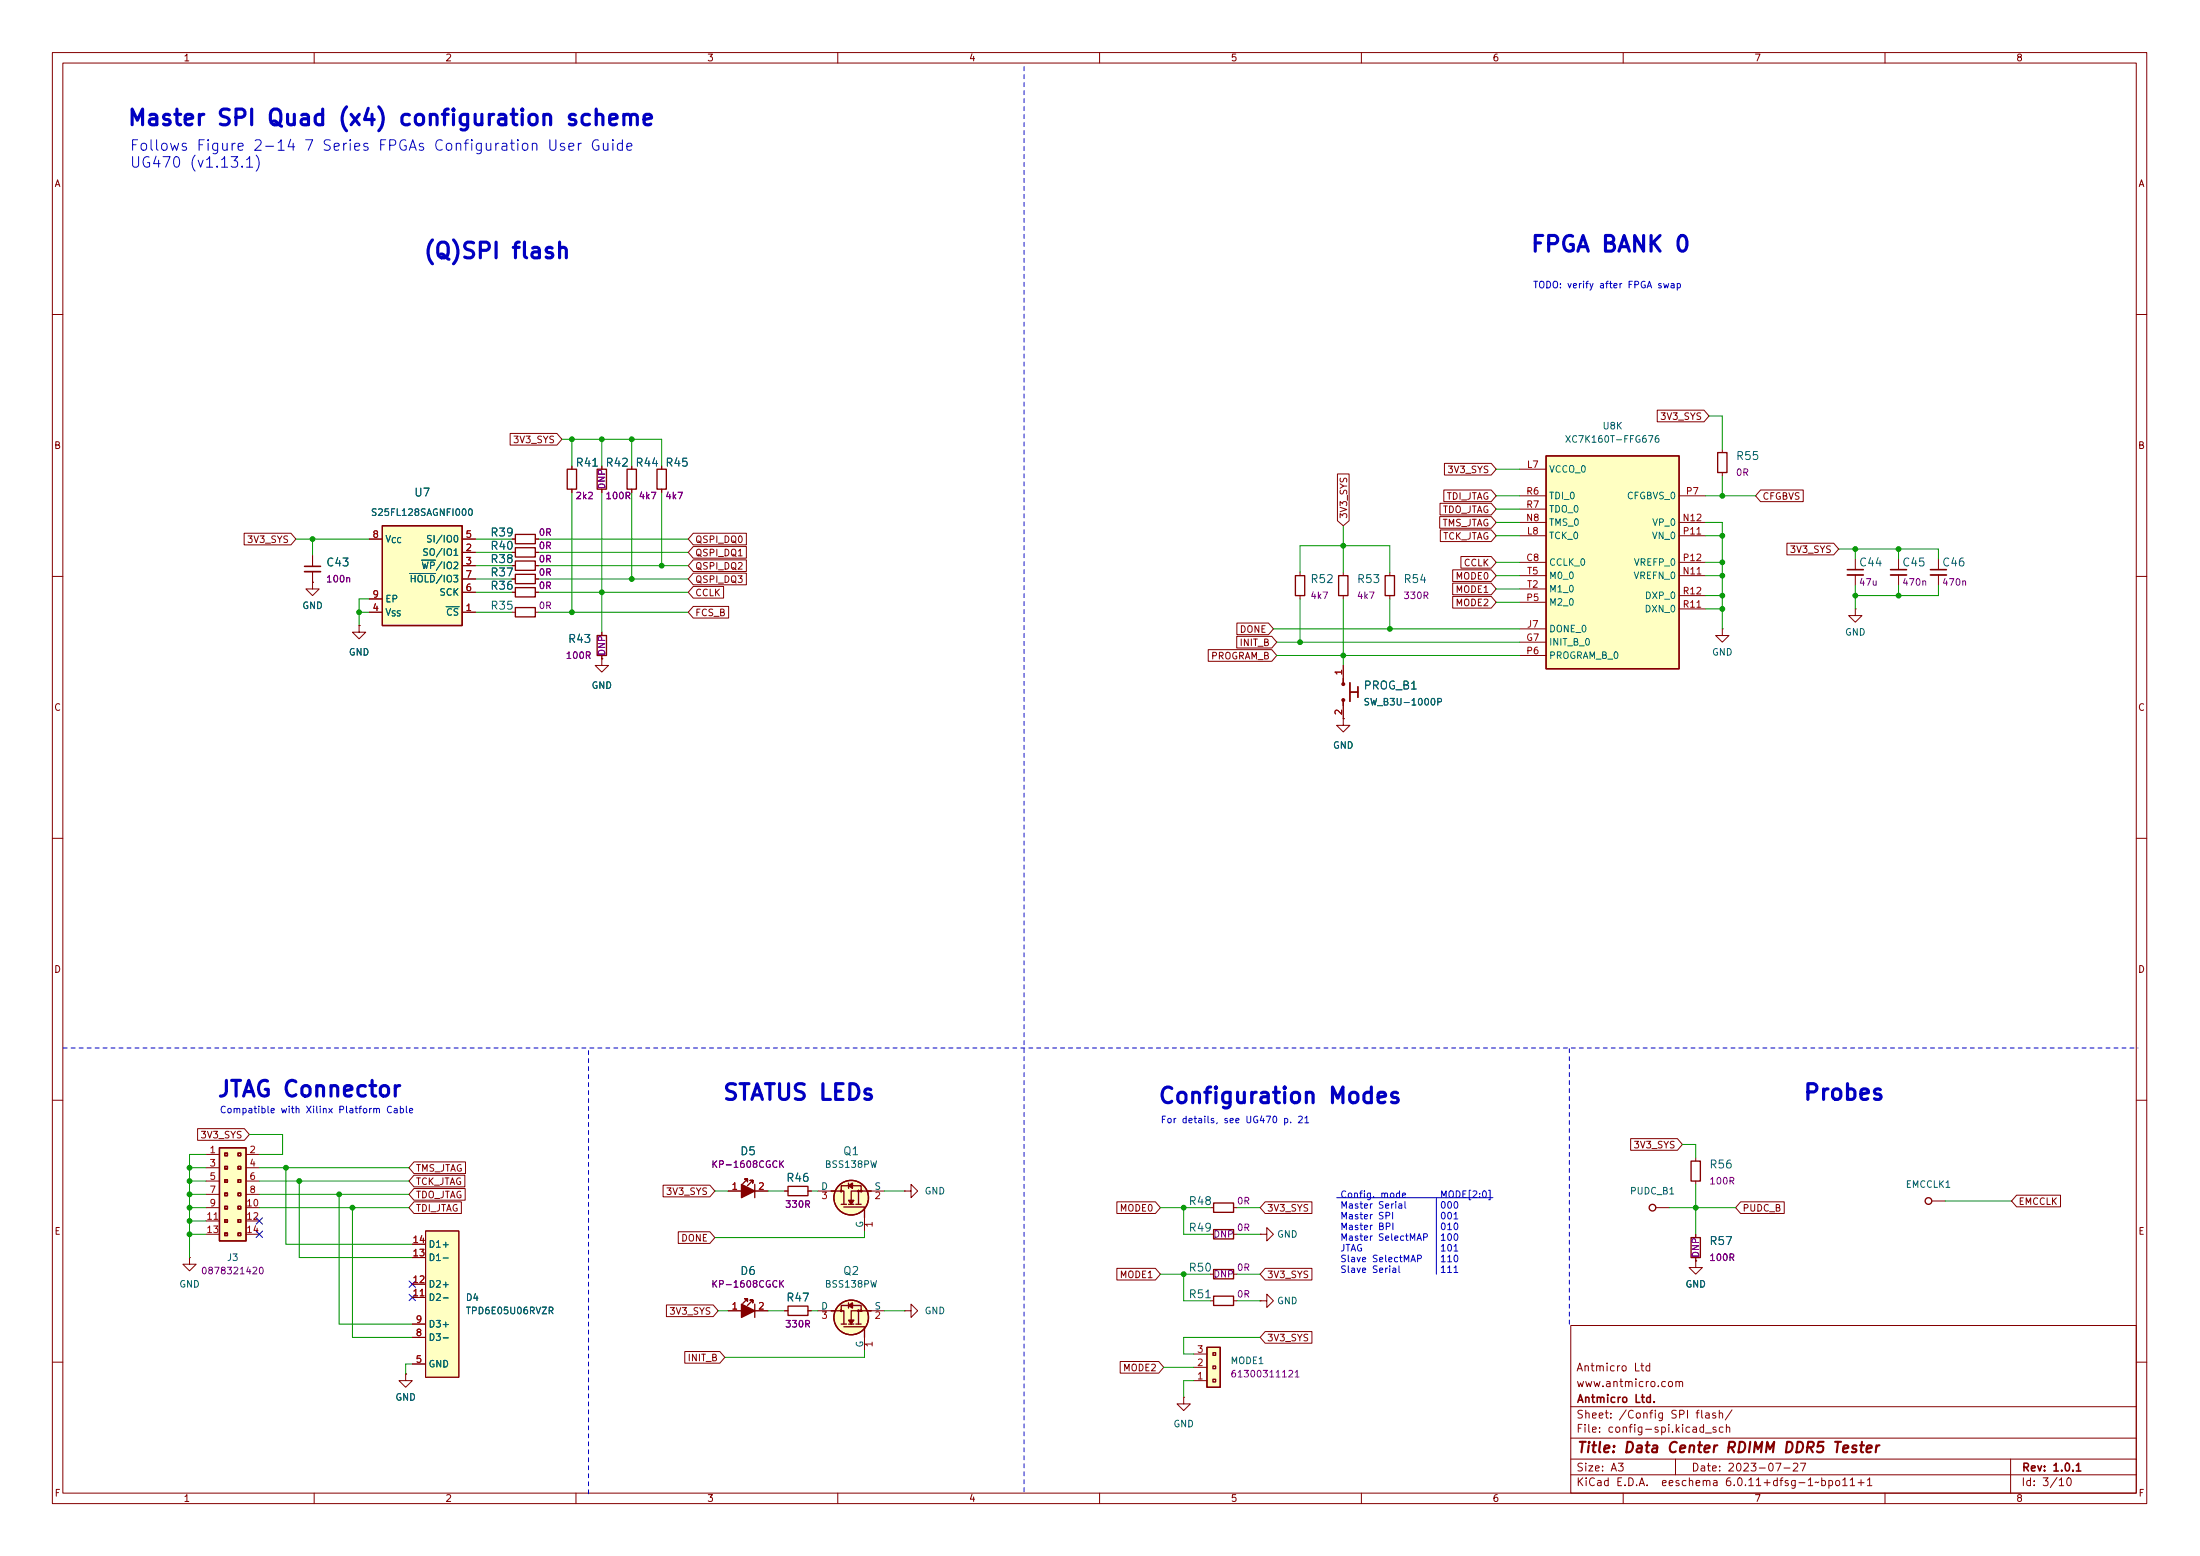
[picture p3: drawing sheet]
<svg xmlns="http://www.w3.org/2000/svg" width="420mm" height="297mm" viewBox="0 0 420 297" stroke-linecap="round" stroke-linejoin="round" font-family="sans-serif">
<g fill="none" stroke="#840000" stroke-width=".19">
<path d="M10 10h400v277h-400zM12 12h396v273h-396zM60 10v2M110 10v2M160 10v2M210 10v2M260 10v2M310 10v2M360 10v2M10 60h2M316.5 78.3h8.9l1 1.1-1 1.1h-8.9zM408 60h2"/>
<path d="M97.4 82.7h9l.9 1.2-.9 1.1h-9zM109.2 88.9v.7M109.2 93.4v.6M114.9 88.9v.7M114.9 93.4v.6M120.6 88.9v.7M120.6 93.4v.6M126.4 88.9v.7M126.4 93.4v.6M255.4 90.5h2.3v8.9l-1.2 1-1.1-1zM275 98.6h9.8l.9 1.1-.9 1.1h-9.8zM275 96.1h9.8l.9 1.1-.9 1.1h-9.8z"/>
<path d="M275.7 93.5h9.1l.9 1.2-.9 1.1h-9.1zM275.9 88.5h8.9l.9 1.1-.9 1.1h-8.9zM290.2 89.6h5.1M290.2 99.7h5.1M290.2 94.7h5.1M290.2 97.2h5.1M320.7 99.7h5.1M320.7 94.7h5.1M328.9 85.8v.6M328.9 90.2v.6M336.2 93.5h8.2v2.3h-8.2l-.9-1.1zM10 110h2"/>
<path d="M46.6 101.8h9l.9 1.1-.9 1.1h-9zM59.7 111.2v1.2h1.3l-1.3 1.3-1.3-1.3h1.3M59.7 111.2h.1M59.7 106.1v2M59.7 109.1v2.1M68.6 119.4v1.3h1.2l-1.2 1.3-1.3-1.3h1.3M68.6 119.4h.1M70.5 102.9h2.5M70.5 116.9h2.5M70.5 114.3h2.5M88.3 102.9h2.5M88.3 108h2.5"/>
<path d="M88.3 105.4h2.5M88.3 116.9h2.5M88.3 113.1h2.5M88.3 110.5h2.5M97.8 102.9h.6M97.8 108h.6M97.8 105.4h.6M97.8 116.9h.6M97.8 113.1h.6M97.8 110.5h.6M102.2 102.9h.7M102.2 108h.7"/>
<path d="M102.2 105.4h.7M102.2 116.9h.7M102.2 113.1h.7M102.2 110.5h.7M132.4 101.8h10.1v2.2h-10.1l-1-1.1zM132.4 109.4h10.1v2.2h-10.1l-1-1.1zM132.4 112h5.8v2.2h-5.8l-1-1.1zM132.4 104.3h10.1v2.3h-10.1l-1-1.2zM132.4 106.9h10.1v2.2h-10.1l-1-1.1zM132.4 115.8h6.8v2.2h-6.8l-1-1.1zM236.2 118.9h6.1l.9 1.2-.9 1.1h-6.1zM248.3 109.3v.6"/>
<path d="M248.3 113.7v.6M256.5 109.3v.6M256.5 113.7v.6M265.4 109.3v.6M265.4 113.7v.6M275.1 101.2h9.7l.9 1.1-.9 1.1h-9.7zM277.4 113.9h7.4l.9 1.1-.9 1.1h-7.4zM277.4 111.3h7.4l.9 1.1-.9 1.1h-7.4zM277.4 108.8h7.4l.9 1.1-.9 1.1h-7.4zM279 106.2h5.8l.9 1.2-.9 1.1h-5.8zM290.2 107.4h5.1M290.2 102.3h5.1"/>
<path d="M290.2 109.9h5.1M290.2 115h5.1M290.2 112.4h5.1M320.7 107.4h5.1M320.7 102.3h5.1M320.7 109.9h5.1M320.7 116.2h5.1M320.7 113.7h5.1M341.3 103.7h8.9l1 1.1-1 1.1h-8.9zM354.3 116.2v1.3h1.3l-1.3 1.3-1.2-1.3h1.2M354.3 116.2h.1M354.3 106.7v2"/>
<path d="M354.3 109.8v2M362.6 106.7v2M362.6 109.8v2M370.2 106.7v2M370.2 109.8v2M408 110h2M114.9 125.8v1.2h1.3l-1.3 1.3-1.2-1.3h1.2M114.9 125.8h.1M114.9 120.7v.6M114.9 125.1v.7M230.7 124h12.2l.9 1.1-.9 1.1h-12.2zM236.2 121.5h6.7l.9 1.1-.9 1.1h-6.7z"/>
<path d="M256.5 137.2v1.3h1.3l-1.3 1.2-1.2-1.2h1.2M256.5 137.2h.1M256.5 127v2.6M256.5 134.7v2.5M290.2 122.6h5.1M290.2 120.1h5.1M290.2 125.1h5.1M328.9 120.1v1.2h-1.2l1.2 1.3 1.3-1.3h-1.3M328.9 120.1h.1M10 160h2M408 160h2M10 210h2"/>
<path d="M37.7 215.5h9l.9 1.1-.9 1.1h-9zM311.4 217.4h9l.9 1.1-.9 1.1h-9zM408 210h2M39.4 220.4h2.5M39.4 230.5h2.5M39.4 233.1h2.5M39.4 235.6h2.5M39.4 222.9h2.5M39.4 225.5h2.5M39.4 228h2.5M47 220.4h2.5M47 230.5h2.5"/>
<path d="M47 233.1h2.5M47 235.6h2.5M47 222.9h2.5M47 225.5h2.5M47 228h2.5M78.7 237.5h2.6M79.1 229.4h9v2.3h-9l-1-1.2zM79.1 226.9h9.7v2.2h-9.7l-1-1.1zM79.1 224.4h9.7v2.2h-9.7l-1-1.1zM79.1 221.8h9.8v2.2h-9.8l-1-1.1zM81.3 235h6.3v27.9h-6.3zM126.6 226.3h9l.9 1.1-.9 1.1h-9z"/>
<path d="M129.5 235.1h6.1l.9 1.2-.9 1.1h-6.1zM139.1 227.4h2.5M144.1 227.4h2.6M149.9 227.4h.6M154.3 227.4h.6M156.2 227.4h2.5M165.1 232.4v2.6M166.4 227.4h2.5M172.7 227.4h1.3v-1.3l1.3 1.3-1.3 1.2v-1.2M172.7 227.4h.1M213.3 229.4h7.4l.9 1.1-.9 1.2h-7.4zM231.1 230.5h.7"/>
<path d="M231.1 235.6h.7M235.6 230.5h.6M235.6 235.6h.6M240.7 235.6h1.2v-1.2l1.3 1.2-1.3 1.3v-1.3M240.7 235.6h.1M241.6 229.4h9v2.3h-9l-.9-1.2zM316.2 230.5h2.6M323.8 221v.7M323.8 225.5v.6M323.8 235.6v.7M332.4 229.4h8.4v2.3h-8.4l-.9-1.2zM368.9 229.3h2.6"/>
<path d="M385.1 228.2h8.4v2.2h-8.4l-.9-1.1zM36.2 240.1v1.2h1.3l-1.3 1.3-1.3-1.3h1.3M36.2 240.1h.1M78.7 247.7h2.6M78.7 245.1h2.6M78.7 240.1h2.6M78.7 255.3h2.6M78.7 252.8h2.6M127.3 249.1h8.9l1 1.1-1 1.1h-8.9zM130.8 258h6.7l.9 1.1-.9 1.1h-6.7zM139.1 250.2h2.5M144.1 250.2h2.6"/>
<path d="M149.9 250.2h.6M154.3 250.2h.6M156.2 250.2h2.5M165.1 255.3v2.5M166.4 250.2h2.5M172.7 250.2h1.3v-1.2l1.3 1.2-1.3 1.3v-1.3M172.7 250.2h.1M213.3 242.1h7.4l.9 1.1-.9 1.2h-7.4zM213.9 259.9h7.4l.9 1.1-.9 1.1h-7.4zM228 258.5h2.5M231.1 243.2h.7M231.1 248.3h.7"/>
<path d="M235.6 243.2h.6M235.6 248.3h.6M240.7 248.3h1.2v-1.2l1.3 1.2-1.3 1.3v-1.3M240.7 248.3h.1M241.6 254.2h9v2.2h-9l-.9-1.1zM241.6 242.1h9v2.3h-9l-.9-1.2zM300 253h108v32h-108zM323.8 240.7v1.3h1.3l-1.3 1.2-1.2-1.2h1.2M323.8 240.7h.1M323.8 240.1v.6M10 260h2M77.5 262.3v1.3h-1.3l1.3 1.2 1.2-1.2h-1.2"/>
<path d="M77.5 262.3h.1M78.7 260.4h2.6M226.1 266.7v1.3h1.2l-1.2 1.3-1.3-1.3h1.3M226.1 266.7h.1M228 263.6h2.5M228 261h2.5M300 278.5h108M300 274.5h108M300 268.5h108M305.5 273.3v.1M305.5 272.5v.1M307.6 270.6v.1"/>
<path d="M307.6 269.8v.1M309.9 260.8l.4-.1 .3 .3v.4l-.3 .3-.4-.1-.1-.2zM317.5 269.7v1.2l-.3 .3-.4-.1M317.5 269.8l-.4-.1-.3 .3 .1 .6h.6M318.8 263.8l.3-.1 .3 .3v.4l-.3 .3-.3-.1-.2-.2zM320 278.5v3M320.1 263.9l.2-.2 .3 .1 .1 .9M320.1 263.7v1M320.7 263.9l.2-.2 .4 .1 .1 .9M325.7 273.6h1.1M327.7 272.5l-.3-.1-.3 .2 .1 .2 .5 .2v.3h-.6M329.1 272.5l-.5-.1-.2 .3 .1 .6h.6"/>
<path d="M329.7 272.6l.2-.2 .4 .1v.9M329.7 271.9v1.5M330.8 269.1l-1.3 2M342.5 279.5l.6-.2 .2 .2 .1 .2-1 1.1h1M343.8 279.3h1.1l-.7 1.5M384 278.5v6.5M408 260h2M60 285v2M110 285v2M160 285v2M210 285v2M260 285v2"/>
<path d="M300 281.5h108M310 285v2M327.3 282.7h.6v.9M327.9 283h-.5a.29 .29 0 0 0-.2 .3 .29 .29 0 0 0 .2 .3l.5-.1M340.7 280.2h1.2M351.9 283.6h.9M353.4 282.5l.4-.4v1.5M353.4 283.6h.8M354.9 283h1.1M355.4 282.5v1.1M356.6 282.5l.5-.4v1.5M356.6 283.6h.9"/>
<path d="M360 285v2M394.9 282.2l.2-.1a.8 .8 0 0 1 .5 .8 .8 .8 0 0 1-.5 .7 1 1 0 0 1-.2-1.4z"/>
</g>
<path d="M58.2 108.1h3M352.8 108.7h3.1M361.1 108.7h3M368.7 108.7h3M396.5 280.8h.9" fill="none" stroke="#840000" stroke-width=".3"/>
<path d="M350.5 275.2h1.1M351 275.2l-.2 2" fill="none" stroke="#840000" stroke-width=".4"/>
<g fill="none" stroke="#840000" stroke-width=".25">
<path d="M108.3 89.6h1.8v3.8h-1.8zM114 89.6h1.8v3.8h-1.8zM119.8 89.6h1.7v3.8h-1.7zM125.5 89.6h1.8v3.8h-1.8zM295.3 87h25.4v40.7h-25.4zM328 86.4h1.8v3.8h-1.8zM73 100.4h15.3v19h-15.3zM98.4 102h3.8v1.8h-3.8zM98.4 107.1h3.8v1.8h-3.8zM98.4 104.6h3.8v1.7h-3.8zM98.4 116h3.8v1.8h-3.8zM98.4 109.6h3.8v1.8h-3.8z"/>
<path d="M98.4 112.2h3.8v1.8h-3.8zM247.4 109.9h1.8v3.8h-1.8zM255.7 109.9h1.7v3.8h-1.7zM264.5 109.9h1.8v3.8h-1.8zM114 121.3h1.8v3.8h-1.8zM256.5 129.6v.7M256.5 133.9v.8M257.8 130.3v3.6M257.8 132.1h1.5M259.3 131.1v2M41.9 219.1h5.1v17.8h-5.1zM42.9 235.4h.5v.5h-.5z"/>
<path d="M42.9 232.8h.5v.5h-.5zM42.9 230.3h.5v.5h-.5zM42.9 227.7h.5v.6h-.5zM42.9 225.2h.5v.5h-.5zM42.9 222.7h.5v.5h-.5zM42.9 220.1h.5v.5h-.5zM45.5 235.4h.5v.5h-.5zM45.5 232.8h.5v.5h-.5zM45.5 230.3h.5v.5h-.5zM45.5 227.7h.5v.6h-.5zM45.5 225.2h.5v.5h-.5zM45.5 222.7h.5v.5h-.5z"/>
<path d="M45.5 220.1h.5v.5h-.5zM142.7 225.1v.5v-.5h-.5h.5l-.8 .9M143.8 225.3v.5v-.5h-.5h.5l-1.1 1.1M144.1 226.1v2.5M150.5 226.5h3.8v1.8h-3.8zM158.7 227.4h2.5v2.5M160.7 227.5v-1.1h3.8v1.1M160.7 229.9h1M161.2 230.4h3.9v2M162.1 225.8v1.1M162.1 229.9h1M163.4 229.9h1.1"/>
<path d="M164 227.4v2.5M166.4 227.4h-3.8v2.5M231.8 234.7h3.8v1.8h-3.8zM231.8 229.7h3.8v1.7h-3.8zM323 236.3h1.7v3.8h-1.7zM323 221.7h1.7v3.8h-1.7zM142.7 247.9v.5v-.5h-.5h.5l-.8 .9M143.8 248.2v.5v-.5h-.5h.5l-1.1 1M144.1 249v2.5M150.5 249.3h3.8v1.8h-3.8zM158.7 250.2h2.5v2.6M160.7 250.4v-1.2h3.8v1.2"/>
<path d="M160.7 252.8h1M161.2 253.3h3.9v2M162.1 252.8h1M162.1 248.7v1M163.4 252.8h1.1M164 250.2v2.6M166.4 250.2h-3.8v2.6M230.5 257.2h2.5v7.6h-2.5zM231.6 258.2h.6v.5h-.6zM231.8 242.4h3.8v1.7h-3.8zM231.8 247.4h3.8v1.8h-3.8zM231.6 260.8h.6v.5h-.6z"/>
<path d="M231.6 263.3h.6v.5h-.6z"/>
<circle cx="160.7" cy="227.4" r=".13"/>
<circle cx="162.6" cy="228.6" r="3.3"/>
<circle cx="164" cy="227.4" r=".13"/>
<circle cx="164.5" cy="227.4" r=".13"/>
<circle cx="315.6" cy="230.5" r=".63"/>
<circle cx="368.3" cy="229.3" r=".63"/>
<circle cx="160.7" cy="250.2" r=".13"/>
<circle cx="162.6" cy="251.5" r="3.3"/>
<circle cx="164" cy="250.2" r=".13"/>
<circle cx="164.5" cy="250.2" r=".13"/>
</g>
<g fill="#840000" stroke="#840000" stroke-width=".25">
<path d="M141.6 249l2.5 1.2-2.5 1.3z"/>
<path d="M162.1 252h1l-.5 .8z"/>
<path d="M162.1 249.2l.7-.5v1z"/>
<path d="M141.6 226.1l2.5 1.3-2.5 1.2z"/>
<path d="M162.1 229.1h1l-.5 .8z"/>
<path d="M162.1 226.4l.7-.6v1.1z"/>
<circle cx="256.5" cy="130.6" r=".25"/>
<circle cx="256.5" cy="133.6" r=".25"/>
</g>
<g fill="none" stroke="#840084" stroke-width=".19">
<path d="M66.2 110.4l.2-.1h.3l.1 .8M367.2 111l.2-.1h.3l.1 .8M374.8 111l.2-.1h.3l.1 .8M148.9 221.6v1.3M149.1 222.1l.5 .8M149.6 221.6l-.7 .7M48.3 242l.5-.1 .2 .4-.7 .9h.7M49.7 242l.1-.1a.68 .68 0 0 1 .5 .6 .68 .68 0 0 1-.5 .7l-.3-.5zM148.9 244.5v1.2M149.1 245l.5 .7M149.6 244.5l-.7 .7M246.2 261.7l.4-.1 .3 .4-.8 .9h.8"/>
<path d="M247.4 262l.3-.4v1.3M247.4 262.9h.7"/>
</g>
<g fill="#ffffc2" stroke="#ffffc2" stroke-width=".19">
<path d="M164 252.8h.5z"/>
<path d="M163.4 252.8h.6z"/>
<path d="M162.6 252.8h.5z"/>
<path d="M162.1 252.8h.5z"/>
<path d="M160.7 252.8h1z"/>
<path d="M164 250.2v2.6z"/>
<path d="M162.1 248.7v1z"/>
<path d="M162.6 250.2h3.8l-3.8 2.6z"/>
<path d="M158.7 250.2h2.5v2.6z"/>
<path d="M160.7 249.2h3.8v1.2h-3.8z"/>
<path d="M41.9 219.1h5.1v17.8h-5.1z"/>
<path d="M42.9 235.4h.5v.5h-.5z"/>
<path d="M42.9 232.8h.5v.5h-.5z"/>
<path d="M42.9 230.3h.5v.5h-.5z"/>
<path d="M42.9 227.7h.5v.6h-.5z"/>
<path d="M42.9 225.2h.5v.5h-.5z"/>
<path d="M42.9 222.7h.5v.5h-.5z"/>
<path d="M42.9 220.1h.5v.5h-.5z"/>
<path d="M45.5 235.4h.5v.5h-.5z"/>
<path d="M45.5 232.8h.5v.5h-.5z"/>
<path d="M45.5 230.3h.5v.5h-.5z"/>
<path d="M45.5 227.7h.5v.6h-.5z"/>
<path d="M45.5 225.2h.5v.5h-.5z"/>
<path d="M45.5 222.7h.5v.5h-.5z"/>
<path d="M45.5 220.1h.5v.5h-.5z"/>
<path d="M81.3 235h6.3v27.9h-6.3z"/>
<path d="M73 100.4h15.3v19h-15.3z"/>
<path d="M295.3 87h25.4v40.7h-25.4z"/>
<path d="M230.5 257.2h2.5v7.6h-2.5z"/>
<path d="M256.5 129.6v.7z"/>
<path d="M257.8 130.3v3.6z"/>
<path d="M259.3 131.1v2z"/>
<path d="M257.8 132.1h1.5z"/>
<path d="M256.5 133.9v.8z"/>
<path d="M164 229.9h.5z"/>
<path d="M163.4 229.9h.6z"/>
<path d="M162.6 229.9h.5z"/>
<path d="M162.1 229.9h.5z"/>
<path d="M160.7 229.9h1z"/>
<path d="M164 227.4v2.5z"/>
<path d="M162.1 225.8v1.1z"/>
<path d="M162.6 227.4h3.8l-3.8 2.5z"/>
<path d="M158.7 227.4h2.5v2.5z"/>
<path d="M160.7 226.4h3.8v1.1h-3.8z"/>
<circle cx="162.6" cy="251.5" r="3.3"/>
<circle cx="164.5" cy="250.2" r=".13"/>
<circle cx="164" cy="250.2" r=".13"/>
<circle cx="160.7" cy="250.2" r=".13"/>
<circle cx="162.6" cy="228.6" r="3.3"/>
<circle cx="164.5" cy="227.4" r=".13"/>
<circle cx="164" cy="227.4" r=".13"/>
<circle cx="160.7" cy="227.4" r=".13"/>
</g>
<path d="M324.1 102h.7M324.1 115.9h.7M324.1 109.6h.7M40.9 232.8h.7M157.1 227.6h.7l-.4 .4 .4 .2v.5l-.2 .1-.5-.1M166.6 233.7h-1.3l.4 .4M167.3 227.7l.5-.1 .2 .3-.8 .9h.8M80.3 247.4h.7M157.1 250.4h.7l-.4 .5 .4 .1v.6l-.2 .1-.5-.1M166.6 256.6h-1.3l.4 .3M167.3 250.5l.5-.1 .2 .4-.8 .9h.8" fill="none" stroke="#a90000" stroke-width=".19"/>
<g fill="none" stroke="#006464" stroke-width=".19">
<path d="M89.6 97.3l.2-.2a.68 .68 0 0 1 .4 .7 .68 .68 0 0 1-.4 .6l-.3-.5zM314.8 83.2h.9l-.6 1.2M316.7 83.2h-.3a.85 .85 0 0 0 0 1.2l.4-.1v-.4l-.2-.3-.4 .1-.1 .2M78.2 109.5h2.7M85.2 115.8h2.5M86.7 105.1l.4-.3v1.2M86.7 106h.7M86.8 102.3l.2-.1a.68 .68 0 0 1 .5 .6 .68 .68 0 0 1-.5 .7l-.3-.5zM273.5 133.4l.1-.1a.68 .68 0 0 1 .5 .7 .68 .68 0 0 1-.5 .6 .85 .85 0 0 1-.1-1.2zM274.6 134l.6-.1 .1-.2-.1-.3-.6-.1v1.3M166.3 221.6l.3 1.3 .3-.9 .2 .9 .3-1.3M84.6 247.8h1"/>
<path d="M84.6 240.2h1M84.6 255.4h1M104.9 250.2l.6-.1 .1-.1-.1-.3-.6-.2v1.3M105.2 250.2l.4 .6M166.3 244.5l.3 1.2 .3-.9 .2 .9 .3-1.2"/>
</g>
<path d="M58.2 109.1h3M352.8 109.8h3.1M361.1 109.8h3M368.7 109.8h3" fill="none" stroke="#840000" stroke-width=".33"/>
<path d="M78.2 22l-.9-.2-.3 .2-.2 .4v.8l.2 .5 .3 .1 .9-.1M109.9 22l-.7-.2-.3 .2-.2 .2 .2 .5 1 .3 .1 .2-.1 .5-.3 .1-.9-.1M94.7 46.2v3M249.5 208.8a.74 .74 0 0 1 1.3 .1v1.6" fill="none" stroke="#0000c2" stroke-width=".6"/>
<g fill="none" stroke="#0000c2" stroke-width=".19">
<path d="M35.5 27.4l-.4-.1-.3 .3 .1 .3 .6 .2 .1 .2-.1 .3-.1 .1-.6-.1M45.5 28l.9-.2-.1-.4-.5-.1-.3 .3 .1 1 .2 .1 .5-.1M47.1 31.9h1.2M48.9 29.6a2.3 2.3 0 0 1 0 3.1M55.5 26.6l-.5 1.4h1.3M56 27.3v1.4M101.7 27.5a.5 .5 0 0 1 .8 .1v1.1M101.7 27.3v1.4M304.2 54.1l-.4 1.2-.2 .1M51.8 212l.6-.1-.1-.2-.3-.1-.2 .2v.6h.5M62.8 211.6l.7 .8M63.5 211.6l-.7 .8"/>
<path d="M71.9 211.8l.2-.2 .3 .1 .1 .7M231.8 213.6l-.3-.1-.2 .2 .1 .2 .4 .1v.3h-.5M232.5 214.3l-.2 .2M255.3 228.6h29.8M262.1 229.8l-.4 .2M262.1 231.9l-.4 .2M262.1 233.9l-.4 .2M262.1 235.9l-.4 .3M262.3 228.5v.1M268.3 229.4v1.1l.2 .2M271.9 236.2l.6-.1 .1-.2v-.3l-.7-.1v1.3M274.3 228.6v14.6"/>
<path d="M277.7 232.7h.7M277.7 238.8h.7M284.3 227.2h.3v1.8h-.3M267.2 241.7v1l.2 .2M270.7 240.3l.6-.1 .2-.2-.1-.3-.7-.1v1.3M277.7 242.9h.7"/>
</g>
<path d="M195.6 12.7v272.5M12.1 200.1h396.2M299.7 252.8v-52.7M112.4 285.2v-85.1" fill="none" stroke="#0000c2" stroke-width=".19" stroke-dasharray=".8 .8"/>
<g fill="none" stroke="#009600" stroke-width=".19">
<path d="M326.4 79.4h2.5v6.4M107.3 83.9h19.1v5M109.2 83.9v5M109.2 94v22.9M114.9 83.9v5M114.9 94v26.7M120.6 83.9v5M120.6 94v16.5M126.4 94v14M285.7 94.7h4.5M285.7 99.7h4.5M285.7 97.2h4.5"/>
<path d="M285.7 89.6h4.5M325.8 99.7h3.1v20.4M325.8 94.7h9.5M328.9 90.8v3.9M56.5 102.9h14M59.7 102.9v3.2M68.6 116.9h1.9M70.5 114.3h-1.9v5.1M90.8 105.4h7M90.8 110.5h7M90.8 116.9h7M90.8 102.9h7"/>
<path d="M90.8 108h7M90.8 113.1h7M102.9 105.4h28.5M102.9 110.5h28.5M102.9 116.9h28.5M102.9 102.9h28.5M102.9 108h28.5M102.9 113.1h28.5M248.3 109.3v-5.1h17.1v5.1M248.3 114.3v8.3M256.5 100.4v8.9M256.5 114.3v12.7"/>
<path d="M265.4 114.3v5.8M285.7 109.9h4.5M285.7 107.4h4.5M285.7 115h4.5M285.7 112.4h4.5M285.7 102.3h4.5M325.8 116.2h3.1M325.8 113.7h3.1M325.8 109.9h3.1M325.8 107.4h3.1M325.8 102.3h3.1M351.2 104.8h19v1.9"/>
<path d="M354.3 104.8v1.9M354.3 111.8v4.4M362.6 104.8v1.9M362.6 111.8v1.9M370.2 111.8v1.9h-15.9M243.2 120.1h47M243.8 125.1h46.4M243.8 122.6h46.4M47.6 216.6h6.4v3.8h-4.5M321.3 218.5h2.5v2.5M36.2 222.9h3.2M36.2 230.5h3.2"/>
<path d="M36.2 225.5h3.2M36.2 235.6h3.2M36.2 228h3.2M36.2 233.1h3.2M39.4 220.4h-3.2v19.7M49.5 222.9h28.6M49.5 230.5h28.6M49.5 225.5h28.6M49.5 228h28.6M54.6 222.9v14.6h24.1M57.1 225.5v14.6h21.6M64.8 228v24.8h13.9"/>
<path d="M67.3 230.5v24.8h11.4M136.5 227.4h2.6M146.7 227.4h3.2M154.9 227.4h1.3M165.1 235v1.3h-28.6M168.9 227.4h3.8M221.6 230.5h9.5M226.1 230.5v5.1h5M236.2 230.5h4.5M236.2 235.6h4.5M318.8 230.5h12.7M323.8 226.1v9.5"/>
<path d="M371.5 229.3h12.7M137.2 250.2h1.9M146.7 250.2h3.2M154.9 250.2h1.3M165.1 257.8v1.3h-26.7M168.9 250.2h3.8M221.6 243.2h9.5M226.1 243.2v5.1h5M236.2 243.2h4.5M236.2 248.3h4.5M240.7 255.3h-14.6v3.2h1.9M78.7 260.4h-1.2v1.9"/>
<path d="M222.2 261h5.8M228 263.6h-1.9v3.1"/>
</g>
<path d="M48.9 232.5l1.2 1.2M48.9 235l1.2 1.2M50.1 232.5l-1.2 1.2M50.1 235l-1.2 1.2M78.1 244.5l1.2 1.3M78.1 247.1l1.2 1.2M79.3 244.5l-1.2 1.3M79.3 247.1l-1.2 1.2" fill="none" stroke="#000084" stroke-width=".19"/>
<g fill="#009600" stroke="#009600" stroke-width=".19">
<circle cx="265.4" cy="120.1" r=".46"/>
<circle cx="256.5" cy="125.1" r=".46"/>
<circle cx="248.3" cy="122.6" r=".46"/>
<circle cx="256.5" cy="104.2" r=".46"/>
<circle cx="68.6" cy="116.9" r=".46"/>
<circle cx="114.9" cy="113.1" r=".46"/>
<circle cx="109.2" cy="116.9" r=".46"/>
<circle cx="109.2" cy="83.9" r=".46"/>
<circle cx="59.7" cy="102.9" r=".46"/>
<circle cx="354.3" cy="113.7" r=".46"/>
<circle cx="328.9" cy="109.9" r=".46"/>
<circle cx="328.9" cy="107.4" r=".46"/>
<circle cx="328.9" cy="94.7" r=".46"/>
<circle cx="328.9" cy="102.3" r=".46"/>
<circle cx="362.6" cy="104.8" r=".46"/>
<circle cx="354.3" cy="104.8" r=".46"/>
<circle cx="362.6" cy="113.7" r=".46"/>
<circle cx="114.9" cy="83.9" r=".46"/>
<circle cx="120.6" cy="83.9" r=".46"/>
<circle cx="126.4" cy="108" r=".46"/>
<circle cx="120.6" cy="110.5" r=".46"/>
<circle cx="67.3" cy="230.5" r=".46"/>
<circle cx="64.8" cy="228" r=".46"/>
<circle cx="328.9" cy="113.7" r=".46"/>
<circle cx="226.1" cy="230.5" r=".46"/>
<circle cx="328.9" cy="116.2" r=".46"/>
<circle cx="57.1" cy="225.5" r=".46"/>
<circle cx="54.6" cy="222.9" r=".46"/>
<circle cx="36.2" cy="230.5" r=".46"/>
<circle cx="36.2" cy="233.1" r=".46"/>
<circle cx="36.2" cy="228" r=".46"/>
<circle cx="36.2" cy="235.6" r=".46"/>
<circle cx="36.2" cy="225.5" r=".46"/>
<circle cx="36.2" cy="222.9" r=".46"/>
<circle cx="323.8" cy="230.5" r=".46"/>
<circle cx="226.1" cy="243.2" r=".46"/>
</g>
<g font-size="4.2" fill="#0000c2">
<text x="24.1" y="24">Master</text>
<text x="41.7" y="24">SPI</text>
<text x="51.9" y="24">Quad</text>
<text x="66" y="24">(x4)</text>
<text x="78.2" y="24">configuration</text>
<text x="110.8" y="24">scheme</text>
<text x="80.6" y="49.4">(Q)SPI</text>
<text x="97.9" y="49.4">flash</text>
<text x="292.1" y="48.1">FPGA BANK 0</text>
<text x="41.3" y="209.4">JTAG Connector</text>
<text x="137.8" y="210">STATUS LEDs</text>
<text x="221" y="210.7">Configuration</text>
<text x="254" y="210.7">Modes</text>
<text x="344.2" y="210">Probes</text>
</g>
<g font-size="2.8" fill="#0000c2">
<text x="24.8" y="28.8">Follows</text>
<text x="37.6" y="28.8">Figure</text>
<text x="48.6" y="28.8">2-14</text>
<text x="58.5" y="28.8">7</text>
<text x="62.1" y="28.8">Series</text>
<text x="72.9" y="28.8">FPGAs Configuration</text>
<text x="105.5" y="28.8">User</text>
<text x="113.9" y="28.8">Guide</text>
<text x="24.8" y="32">UG470</text>
<text x="36.3" y="32">(v1.13.1)</text>
</g>
<g font-size="2.8" fill="#840000">
<text x="301" y="277.9">Title:</text>
<text x="310.2" y="277.9">Data</text>
<text x="318.9" y="277.9">Center</text>
<text x="330.5" y="277.9">RDIMM DDR5</text>
<text x="351.8" y="277.9">Tester</text>
</g>
<g font-size="2.1" fill="#006464">
<text x="109.9" y="89.5">R41</text>
<text x="115.6" y="89.5">R42</text>
<text x="121.3" y="89.5">R44</text>
<text x="127" y="89.5">R45</text>
<text x="331.5" y="88.3">R55</text>
<text x="79" y="95.2">U7</text>
<text x="93.6" y="102.9">R39</text>
<text x="93.6" y="107.9">R38</text>
<text x="93.6" y="105.4">R40</text>
<text x="62.2" y="108.6">C43</text>
<text x="93.6" y="110.5">R37</text>
<text x="93.6" y="113">R36</text>
<text x="250.2" y="111.8">R52</text>
<text x="259.1" y="111.8">R53</text>
<text x="268" y="111.8">R54</text>
<text x="355" y="108.6">C44</text>
<text x="363.2" y="108.6">C45</text>
<text x="370.9" y="108.6">C46</text>
<text x="93.6" y="116.8">R35</text>
<text x="108.4" y="123.2">R43</text>
<text x="260.4" y="132.1">PROG_B1</text>
<text x="141.3" y="221">D5</text>
<text x="161" y="221">Q1</text>
<text x="150.1" y="226.1">R46</text>
<text x="326.4" y="223.5">R56</text>
<text x="226.9" y="230.5">R48</text>
<text x="226.9" y="235.6">R49</text>
<text x="326.4" y="238.1">R57</text>
<text x="141.3" y="243.8">D6</text>
<text x="161" y="243.8">Q2</text>
<text x="226.9" y="243.2">R50</text>
<text x="150.1" y="248.9">R47</text>
<text x="226.9" y="248.3">R51</text>
</g>
<g font-size="2.1" fill="#840000">
<text x="301" y="262.2">Antmicro</text>
<text x="312.1" y="262.2">Ltd</text>
<text x="301" y="268.2">Antmicro</text>
<text x="301" y="265.2">www.antmicro.com</text>
<text x="312.2" y="268.2">Ltd.</text>
<text x="301" y="273.9">File:</text>
<text x="301" y="271.2">Sheet:</text>
<text x="307.4" y="273.9">config-spi.kicad_sch</text>
<text x="309.2" y="271.2">/Config</text>
<text x="319.2" y="271.2">SPI</text>
<text x="324.2" y="271.2">flash/</text>
<text x="301" y="281.3">Size:</text>
<text x="307.6" y="281.3">A3</text>
<text x="323" y="281.3">Date:</text>
<text x="330" y="281.3">2023-07-27</text>
<text x="386" y="281.3">Rev:</text>
<text x="392.1" y="281.3">1.0.1</text>
<text x="301" y="284.1">KiCad</text>
<text x="308.7" y="284.1">E.D.A.</text>
<text x="317.6" y="284.1">eeschema</text>
<text x="330" y="284.1">6.0.11+dfsg-1~bpo11+1</text>
<text x="386" y="284.1">Id:</text>
<text x="390.1" y="284.1">3/10</text>
</g>
<g font-size="1.8" fill="#840000">
<text x="35" y="12.1">1</text>
<text x="85" y="12.1">2</text>
<text x="135" y="12.1">3</text>
<text x="185" y="12.1">4</text>
<text x="235" y="12.1">5</text>
<text x="285" y="12.1">6</text>
<text x="335" y="12.1">7</text>
<text x="385" y="12.1">8</text>
<text x="10.4" y="36.1">A</text>
<text x="408.4" y="36.1">A</text>
<text x="317" y="80.5">3V3_SYS</text>
<text x="10.3" y="86.1">B</text>
<text x="97.9" y="85">3V3_SYS</text>
<text x="408.3" y="86.1">B</text>
<text x="276.2" y="95.8">TDI_JTAG</text>
<text x="276.3" y="90.7">3V3_SYS</text>
<text x="336.5" y="95.8">CFGBVS</text>
<text x="257.7" y="99.1" transform="rotate(-90 257.7 99.1)">3V3_SYS</text>
<text x="275.4" y="100.8">TMS_JTAG</text>
<text x="275.5" y="98.3">TDO_JTAG</text>
<text x="47.1" y="104">3V3_SYS</text>
<text x="132.7" y="104">QSPI_DQ0</text>
<text x="132.7" y="106.6">QSPI_DQ1</text>
<text x="275.6" y="103.4">TCK_JTAG</text>
<text x="341.7" y="105.9">3V3_SYS</text>
<text x="132.7" y="111.6">QSPI_DQ3</text>
<text x="132.7" y="109.1">QSPI_DQ2</text>
<text x="277.9" y="113.5">MODE1</text>
<text x="277.9" y="111">MODE0</text>
<text x="279.5" y="108.5">CCLK</text>
<text x="132.7" y="114.2">CCLK</text>
<text x="132.7" y="118">FCS_B</text>
<text x="277.9" y="116.1">MODE2</text>
<text x="236.7" y="123.7">INIT_B</text>
<text x="236.7" y="121.2">DONE</text>
<text x="231.2" y="126.2">PROGRAM_B</text>
<text x="10.3" y="136.1">C</text>
<text x="408.3" y="136.1">C</text>
<text x="10.3" y="186.1">D</text>
<text x="408.3" y="186.1">D</text>
<text x="38.2" y="217.7">3V3_SYS</text>
<text x="311.9" y="219.6">3V3_SYS</text>
<text x="79.4" y="226.6">TCK_JTAG</text>
<text x="79.4" y="224">TMS_JTAG</text>
<text x="79.4" y="231.7">TDI_JTAG</text>
<text x="79.4" y="229.1">TDO_JTAG</text>
<text x="127.1" y="228.5">3V3_SYS</text>
<text x="213.8" y="231.7">MODE0</text>
<text x="241.9" y="231.7">3V3_SYS</text>
<text x="332.7" y="231.7">PUDC_B</text>
<text x="385.4" y="230.4">EMCCLK</text>
<text x="10.3" y="236.1">E</text>
<text x="130" y="237.4">DONE</text>
<text x="408.3" y="236.1">E</text>
<text x="213.8" y="244.4">MODE1</text>
<text x="241.9" y="244.4">3V3_SYS</text>
<text x="127.8" y="251.3">3V3_SYS</text>
<text x="241.9" y="256.4">3V3_SYS</text>
<text x="131.3" y="260.2">INIT_B</text>
<text x="214.4" y="262.1">MODE2</text>
<text x="10.4" y="286.1">F</text>
<text x="35" y="287.1">1</text>
<text x="85" y="287.1">2</text>
<text x="135" y="287.1">3</text>
<text x="185" y="287.1">4</text>
<text x="235" y="287.1">5</text>
<text x="285" y="287.1">6</text>
<text x="335" y="287.1">7</text>
<text x="385" y="287.1">8</text>
<text x="408.4" y="286.1">F</text>
</g>
<g font-size="1.8" fill="#0000c2">
<text x="292.7" y="55">TODO: verify</text>
<text x="305.6" y="55">after</text>
<text x="311.2" y="55">FPGA swap</text>
<text x="41.9" y="212.5">Compatible</text>
<text x="53.7" y="212.5">with</text>
<text x="58.6" y="212.5">Xilinx</text>
<text x="65" y="212.5">Platform</text>
<text x="74.3" y="212.5">Cable</text>
<text x="221.6" y="214.4">For</text>
<text x="225.8" y="214.4">details,</text>
<text x="233.9" y="214.4">see</text>
<text x="238.2" y="214.4">UG470</text>
<text x="245.6" y="214.4">p.</text>
<text x="248.4" y="214.4">21</text>
<text x="255.9" y="228.7">Config.</text>
<text x="255.9" y="230.7">Master</text>
<text x="255.9" y="232.8">Master</text>
<text x="263.3" y="230.7">Serial</text>
<text x="263.3" y="232.8">SPI</text>
<text x="263.7" y="228.7">mode</text>
<text x="275" y="228.7">MODE[2:0]</text>
<text x="275" y="230.7">000</text>
<text x="275" y="232.8">001</text>
<text x="255.9" y="234.8">Master</text>
<text x="255.9" y="236.8">Master</text>
<text x="255.9" y="238.9">JTAG</text>
<text x="263.3" y="234.8">BPI</text>
<text x="263.3" y="236.8">SelectMAP</text>
<text x="275" y="234.8">010</text>
<text x="275" y="236.8">100</text>
<text x="275" y="238.9">101</text>
<text x="255.9" y="240.9">Slave</text>
<text x="255.9" y="243">Slave</text>
<text x="262.1" y="240.9">SelectMAP</text>
<text x="262.1" y="243">Serial</text>
<text x="275" y="240.9">110</text>
<text x="275" y="243">111</text>
</g>
<g font-size="1.8" fill="#006464">
<text x="306" y="82.3">U8K</text>
<text x="298.8" y="84.9">XC7K160T-FFG676</text>
<text x="295.8" y="90.6">VCCO_0</text>
<text x="295.8" y="95.7">TDI_0</text>
<text x="310.6" y="95.7">CFGBVS_0</text>
<text x="70.8" y="98.8">S25FL128SAGNFI000</text>
<text x="295.8" y="100.8">TMS_0</text>
<text x="295.8" y="98.2">TDO_0</text>
<text x="315.5" y="100.8">VP_0</text>
<text x="73.5" y="103.9">V_{CC}</text>
<text x="80.6" y="106.5">SO/IO1</text>
<text x="81.3" y="103.9">SI/IO0</text>
<text x="295.8" y="103.3">TCK_0</text>
<text x="315.4" y="103.3">VN_0</text>
<text x="78.2" y="111.5">~{HOLD}/IO3</text>
<text x="80.4" y="109">~{WP}/IO2</text>
<text x="295.8" y="108.4">CCLK_0</text>
<text x="295.8" y="113.5">M1_0</text>
<text x="295.8" y="110.9">M0_0</text>
<text x="311.9" y="110.9">VREFN_0</text>
<text x="312" y="108.4">VREFP_0</text>
<text x="57.7" y="116.6">GND</text>
<text x="73.5" y="117.9">V_{SS}</text>
<text x="73.5" y="115.4">EP</text>
<text x="83.9" y="114.1">SCK</text>
<text x="85.1" y="117.9">~{CS}</text>
<text x="295.8" y="116">M2_0</text>
<text x="314" y="117.3">DXN_0</text>
<text x="314.1" y="114.7">DXP_0</text>
<text x="66.6" y="125.5">GND</text>
<text x="295.8" y="123.6">INIT_B_0</text>
<text x="295.8" y="121.1">DONE_0</text>
<text x="326.9" y="125.5">GND</text>
<text x="352.3" y="121.7">GND</text>
<text x="112.9" y="131.9">GND</text>
<text x="295.8" y="126.2">PROGRAM_B_0</text>
<text x="260.3" y="135">SW_B3U-1000P</text>
<text x="254.5" y="143.3">GND</text>
<text x="156.8" y="227.1">D</text>
<text x="157.5" y="223.3">BSS138PW</text>
<text x="167" y="227.1">S</text>
<text x="363.9" y="227.1">EMCCLK1</text>
<text x="176.5" y="228.4">GND</text>
<text x="311.2" y="228.4">PUDC_B1</text>
<text x="81.8" y="238.5">D1+</text>
<text x="164.8" y="234.4" transform="rotate(-90 164.8 234.4)">G</text>
<text x="243.8" y="236.6">GND</text>
<text x="43.3" y="241.1">J3</text>
<text x="81.8" y="241.1">D1-</text>
<text x="34.2" y="246.2">GND</text>
<text x="81.8" y="248.7">D2-</text>
<text x="81.8" y="246.2">D2+</text>
<text x="88.9" y="251.2">TPD6E05U06RVZR</text>
<text x="88.9" y="248.7">D4</text>
<text x="156.8" y="250">D</text>
<text x="157.5" y="246.2">BSS138PW</text>
<text x="167" y="250">S</text>
<text x="176.5" y="251.2">GND</text>
<text x="243.8" y="249.3">GND</text>
<text x="321.8" y="246.2">GND</text>
<text x="81.8" y="256.3">D3-</text>
<text x="81.8" y="253.8">D3+</text>
<text x="164.8" y="257.3" transform="rotate(-90 164.8 257.3)">G</text>
<text x="81.8" y="261.4">GND</text>
<text x="235" y="260.8">MODE1</text>
<text x="75.5" y="267.8">GND</text>
<text x="224" y="272.8">GND</text>
</g>
<g font-size="1.8" fill="#a90000">
<text x="291.5" y="89.3">L7</text>
<text x="291.4" y="94.4">R6</text>
<text x="321.9" y="94.4">P7</text>
<text x="291.4" y="99.5">N8</text>
<text x="291.4" y="96.9">R7</text>
<text x="321.3" y="99.5">N12</text>
<text x="71.1" y="102.7">8</text>
<text x="88.9" y="105.2">2</text>
<text x="88.9" y="107.7">3</text>
<text x="88.9" y="102.7">5</text>
<text x="291.4" y="107.1">C8</text>
<text x="291.5" y="102">L8</text>
<text x="321.3" y="102">P11</text>
<text x="321.3" y="107.1">P12</text>
<text x="88.9" y="112.8">6</text>
<text x="88.9" y="110.3">7</text>
<text x="291.6" y="112.2">T2</text>
<text x="291.6" y="109.6">T5</text>
<text x="321.3" y="109.6">N11</text>
<text x="321.3" y="113.4">R12</text>
<text x="71.1" y="116.6">4</text>
<text x="71.1" y="114.1">9</text>
<text x="88.9" y="116.6">1</text>
<text x="291.4" y="114.7">P5</text>
<text x="291.6" y="119.8">J7</text>
<text x="321.3" y="116">R11</text>
<text x="291.4" y="122.3">G7</text>
<text x="291.4" y="124.9">P6</text>
<text x="256.3" y="129" transform="rotate(-90 256.3 129)">1</text>
<text x="256.3" y="136.6" transform="rotate(-90 256.3 136.6)">2</text>
<text x="40" y="220.1">1</text>
<text x="47.6" y="220.1">2</text>
<text x="40" y="222.7">3</text>
<text x="40" y="225.2">5</text>
<text x="40" y="227.7">7</text>
<text x="47.6" y="222.7">4</text>
<text x="47.6" y="225.2">6</text>
<text x="47.6" y="227.7">8</text>
<text x="139.7" y="227.1">1</text>
<text x="144.7" y="227.1">2</text>
<text x="39.4" y="232.8">11</text>
<text x="40" y="230.3">9</text>
<text x="47" y="230.3">10</text>
<text x="47" y="232.8">12</text>
<text x="39.4" y="235.4">13</text>
<text x="47" y="235.4">14</text>
<text x="78.7" y="239.8">13</text>
<text x="78.7" y="237.3">14</text>
<text x="167.4" y="234.4" transform="rotate(-90 167.4 234.4)">1</text>
<text x="78.7" y="244.9">12</text>
<text x="78.7" y="247.4">11</text>
<text x="139.7" y="250">1</text>
<text x="144.7" y="250">2</text>
<text x="79.3" y="255.1">8</text>
<text x="79.3" y="252.5">9</text>
<text x="167.4" y="257.3" transform="rotate(-90 167.4 257.3)">1</text>
<text x="79.3" y="260.1">5</text>
<text x="228.6" y="263.3">1</text>
<text x="228.6" y="260.8">2</text>
<text x="228.6" y="258.2">3</text>
</g>
<g font-size="1.8" fill="#840084">
<text x="109.9" y="95.7">2k2</text>
<text x="115.6" y="95.7">100R</text>
<text x="116" y="93.5" transform="rotate(-90 116 93.5)">DNP</text>
<text x="121.9" y="95.7">4k7</text>
<text x="127" y="95.7">4k7</text>
<text x="331.5" y="91.2">0R</text>
<text x="102.8" y="102.7">0R</text>
<text x="102.8" y="107.7">0R</text>
<text x="102.8" y="105.2">0R</text>
<text x="62.2" y="111.6">100n</text>
<text x="102.8" y="110.3">0R</text>
<text x="102.8" y="112.8">0R</text>
<text x="355" y="112.2">47u</text>
<text x="363.2" y="112.2">470n</text>
<text x="370.8" y="112.2">470n</text>
<text x="102.8" y="116.6">0R</text>
<text x="250.2" y="114.7">4k7</text>
<text x="259.1" y="114.7">4k7</text>
<text x="268" y="114.7">330R</text>
<text x="116" y="125.2" transform="rotate(-90 116 125.2)">DNP</text>
<text x="108" y="126.2">100R</text>
<text x="135.8" y="223.3">KP-1608CGCK</text>
<text x="326.4" y="226.5">100R</text>
<text x="149.9" y="230.9">330R</text>
<text x="236.2" y="230.3">0R</text>
<text x="231.7" y="236.6">DNP</text>
<text x="236.2" y="235.4">0R</text>
<text x="38.3" y="243.6">0878321420</text>
<text x="231.7" y="244.3">DNP</text>
<text x="236.2" y="243">0R</text>
<text x="324.9" y="240.2" transform="rotate(-90 324.9 240.2)">DNP</text>
<text x="326.4" y="241.1">100R</text>
<text x="135.8" y="246.2">KP-1608CGCK</text>
<text x="236.2" y="248.1">0R</text>
<text x="149.9" y="253.8">330R</text>
<text x="234.9" y="263.3">61300311121</text>
</g>
</svg>
